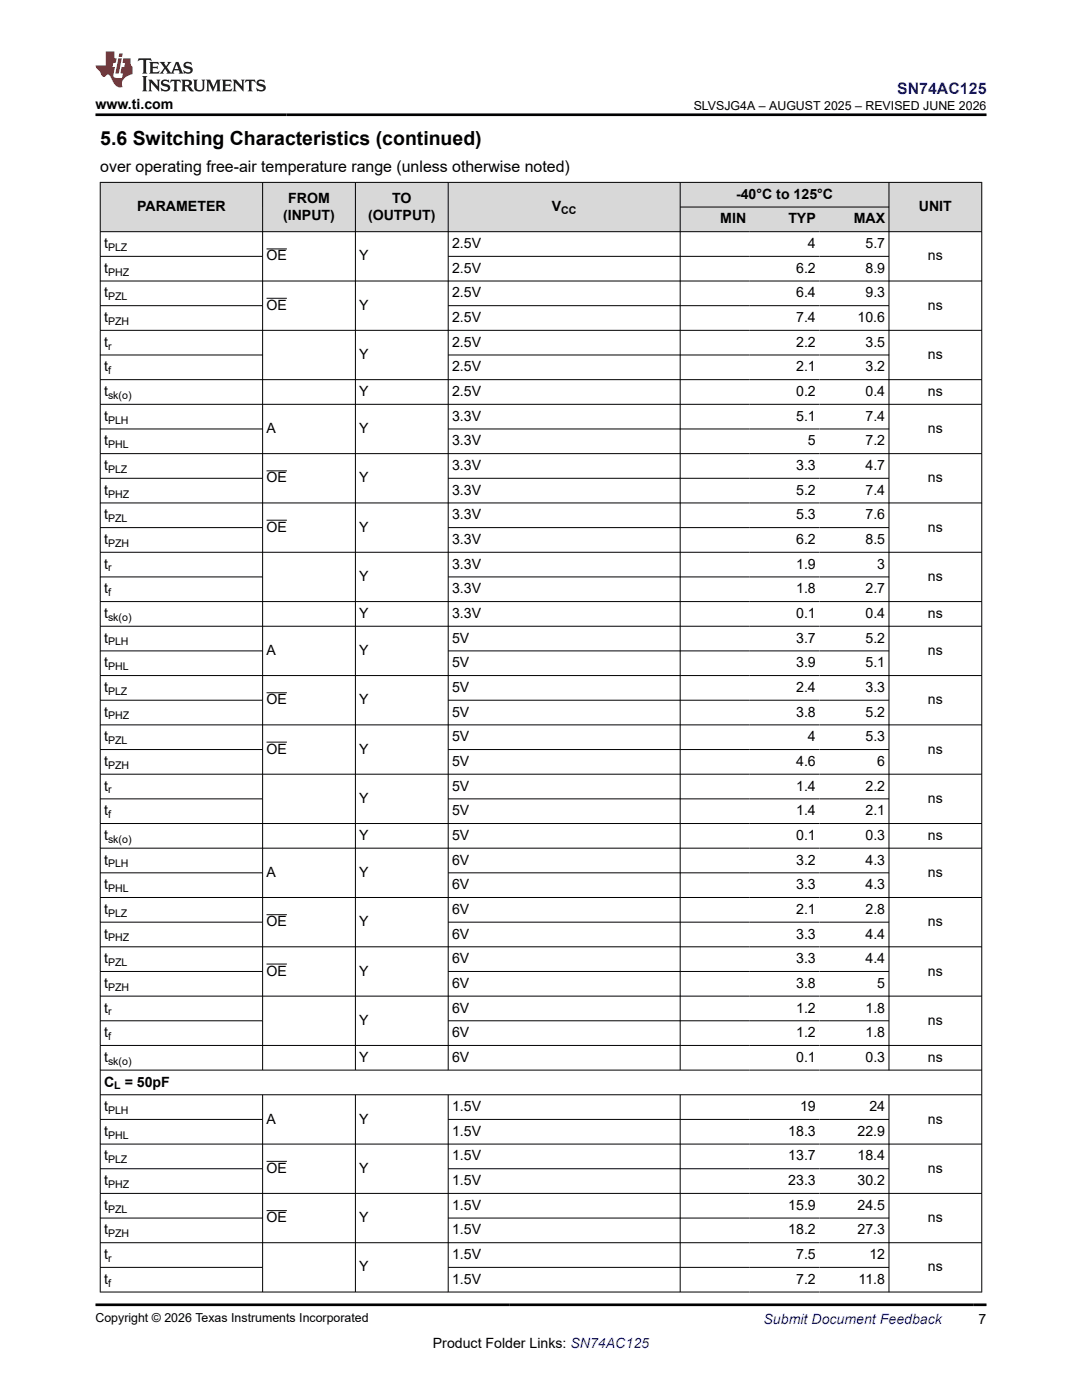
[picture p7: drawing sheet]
<svg xmlns="http://www.w3.org/2000/svg" width="216mm" height="279mm" viewBox="0 0 216 279" stroke-linecap="round" stroke-linejoin="round" font-family="sans-serif">
<g fill="#d8d8d8">
<path d="M20 36.4h175.9v4.9h-175.9z" fill-rule="evenodd"/>
<path d="M20.1 36.5h32.2v9.7h-32.2z" fill-rule="evenodd"/>
<path d="M52.5 36.5h18.4v9.7h-18.4z" fill-rule="evenodd"/>
<path d="M71 36.5h18.4v9.7h-18.4z" fill-rule="evenodd"/>
<path d="M89.5 36.5h46.2v9.7h-46.2z" fill-rule="evenodd"/>
<path d="M135.8 36.5h41.5v4.8h-41.5z" fill-rule="evenodd"/>
<path d="M177.4 36.5h18.4v9.7h-18.4z" fill-rule="evenodd"/>
<path d="M135.8 41.4h13.8v4.8h-13.8z" fill-rule="evenodd"/>
<path d="M149.6 41.4h13.9v4.8h-13.9z" fill-rule="evenodd"/>
<path d="M163.5 41.4h13.8v4.8h-13.8z" fill-rule="evenodd"/>
</g>
<g fill="none" stroke="#000" stroke-width=".2">
<path d="M19.9 36.4h176.1M20 36.3v221.6M52.4 36.3v177.3M70.9 36.3v177.3M89.4 36.3v177.3M135.7 36.3v177.3M177.4 36.3v177.3M195.9 36.3v221.6M19.9 46.2h176.1M19.9 51.2h32.6M53.2 49.7h4M53.2 59.5h4"/>
<path d="M89.4 51.2h88M135.7 41.3h41.7M196 56.1h-176.1M19.9 61h32.6M19.9 70.8h32.6M89.4 61h88M89.4 70.8h88M196 65.9h-176.1M196 75.8h-176.1M19.9 80.7h176.1M19.9 85.6h32.6M19.9 95.5h32.6"/>
<path d="M53.2 94h4M89.4 85.6h88M89.4 95.5h88M196 90.5h-176.1M19.9 105.3h32.6M19.9 115.1h32.6M53.2 103.8h4M89.4 105.3h88M89.4 115.1h88M196 100.4h-176.1M196 110.2h-176.1M19.9 125h176.1"/>
<path d="M19.9 129.9h32.6M19.9 139.7h32.6M53.2 138.3h4M89.4 129.9h88M89.4 139.7h88M196 120.1h-176.1M196 134.8h-176.1M19.9 149.6h32.6M19.9 154.5h176.1M19.9 159.4h32.6M53.2 148.1h4M89.4 149.6h88"/>
<path d="M89.4 159.4h88M196 144.7h-176.1M19.9 164.4h176.1M19.9 169.3h176.1M19.9 174.2h32.6M19.9 179.1h176.1M89.4 174.2h88M19.9 184h32.6M19.9 189h176.1M19.9 193.9h32.6M53.2 182.6h4M53.2 192.4h4"/>
<path d="M89.4 184h88M89.4 193.9h88M196 198.8h-176.1M19.9 203.7h32.6M19.9 213.6h176.1M19.9 218.5h176.1M52.4 218.5v39.4M70.9 218.5v39.4M89.4 218.5v39.4M89.4 203.7h88M135.7 218.5v39.4M177.4 218.5v39.4"/>
<path d="M196 208.6h-176.1M19.9 223.4h32.6M19.9 233.2h32.6M53.2 231.8h4M89.4 223.4h88M89.4 233.2h88M196 228.3h-176.1M196 238.2h-176.1M19.9 243.1h32.6M19.9 252.9h32.6M19.9 257.9h176.1M53.2 241.6h4"/>
<path d="M89.4 243.1h88M89.4 252.9h88M196 248h-176.1"/>
</g>
<path d="M27.7 11.6l-.2 .6 .5-.2h.6v.1v2.2l-.2 .4h1l-.2-.4v-2.2v-.1h.5l.5 .2-.1-.6zM29.8 12.4l.2 .3v1.6l-.2 .4h1.9l.1-.6a1.08 1.08 0 0 1-1.3 .2v-.7h.6l.4 .2v-.7l-.4 .2h-.6v-.5l.2-.2a1 1 0 0 1 1 .3l-.1-.5zM31.8 12.4l1 1.1-1 1.2h.9l-.2-.2 .4-.8 .5 .8-.2 .2h1.6l-.2-.2 .1-.5h1l.1 .5-.1 .2h.9l-.2-.4-.8-1.9h-.5l-1 2.1-.8-1.1 .9-1h-.8l.2 .2-.5 .6-.3-.6 .1-.2zM35.2 12.8l.4 1h-.8zM36.8 12.5a.65 .65 0 0 0-.2 .7 .65 .65 0 0 0 .6 .5l.7 .1 .1 .3a.79 .79 0 0 1-.7 .4 .79 .79 0 0 1-.7-.5l.1 .7 .2-.1a.93 .93 0 0 0 1.1 0 .93 .93 0 0 0 .4-.9 1.46 1.46 0 0 0-1.2-.6l-.1-.3a1.09 1.09 0 0 1 1.2 .2l-.2-.6-.1 .1-.6-.2zM28.4 15.2l.2 .4v2.2l-.2 .4h1l-.2-.4v-2.2l.2-.4zM29.6 15.9l.2 .4v1.5l-.2 .4h.8l-.3-.4v-1.3l1.7 1.8v-2l.2-.4h-.8l.2 .2 .1 1.1-1.2-1.3zM32.3 16a.65 .65 0 0 0-.2 .8 .65 .65 0 0 0 .7 .4l.6 .2 .1 .2a.79 .79 0 0 1-.7 .4 .79 .79 0 0 1-.7-.5l.1 .7 .2-.1a.93 .93 0 0 0 1.1 .1 .93 .93 0 0 0 .4-1 1.46 1.46 0 0 0-1.2-.5l-.1-.4a1.09 1.09 0 0 1 1.2 .2l-.2-.6-.1 .1-.6-.1zM34.1 15.9l-.1 .6a.63 .63 0 0 1 .7-.3l.1 1.6-.3 .4h1l-.2-.4v-1.6a.66 .66 0 0 1 .8 .3l-.1-.6zM36.2 15.9l.2 .4v1.5l-.2 .4h.9l-.2-.2v-.7h.5l.1 .2a.79 .79 0 0 0 1.2 .6l-1-.9a.61 .61 0 0 0 .6-.6 .61 .61 0 0 0-.5-.7zM36.9 16.2h.2a.47 .47 0 0 1 .5 .1 .47 .47 0 0 1 .1 .5l-.2 .1-.6 .1zM38.5 15.9l.2 .2a2.27 2.27 0 0 0 .4 2 1.04 1.04 0 0 0 1.7-.7v-1.3l.2-.2h-.8l.2 .4v1.1a.6 .6 0 0 1-.6 .6 .6 .6 0 0 1-.6-.6v-1.1l.3-.4zM41.1 15.9l.2 .4v1.5l-.2 .4h.7l-.2-.4v-1.4l.9 1.9 .8-1.9v1.4l-.2 .4h1l-.3-.4v-1.5l.3-.4h-.8l-.7 1.5-.7-1.5zM44.3 15.9l.2 .4v1.5l-.2 .4h1.9l.1-.6a1.09 1.09 0 0 1-1.3 .2v-.7h.6l.4 .2v-.6l-.4 .2h-.6v-.6l.2-.1a1.01 1.01 0 0 1 1 .3l-.1-.6zM46.4 15.9l.3 .4v1.5l-.3 .4h.8l-.2-.4v-1.3l1.6 1.8v-2l.2-.4h-.7l.2 .2v1.1l-1.2-1.3zM49 15.9l-.1 .6a.63 .63 0 0 1 .8-.3v1.6l-.3 .4h1l-.2-.4v-1.6a.66 .66 0 0 1 .8 .3l-.1-.6zM51.4 16a.65 .65 0 0 0-.2 .8 .65 .65 0 0 0 .6 .4l.6 .2 .2 .2a.79 .79 0 0 1-.8 .4 .79 .79 0 0 1-.6-.5l.1 .7 .2-.1a.93 .93 0 0 0 1 .1 .93 .93 0 0 0 .5-1 1.46 1.46 0 0 0-1.3-.5l-.1-.4a1.09 1.09 0 0 1 1.3 .2l-.2-.6-.2 .1-.5-.1z" fill="#231f20"/>
<path d="M21.1 10.3v2.7h-2.1l.1 .4 .9 1a.95 .95 0 0 0 .9 .9 .59 .59 0 0 1 .6-.4 .59 .59 0 0 1 .5 .3l.4 .8a1.59 1.59 0 0 0 2.1 1.4 1.61 1.61 0 0 1 1-2.3l1-.3-.1-1.5a1.59 1.59 0 0 1-.4-1.7h-1.4l-.2 .9h.5l-.1 .9h-.5l-.2 .9v.3l.4 .1-.2 .9h-.6a.73 .73 0 0 1-1.1-.7l.3-1.5h-.5l.2-.9h.5l.2-.9h-.5v-1.3zM23.6 11.6l-.6 3.1h.7l.6-3.1zM23.8 10.7l-.1 .6h.7l.1-.6z" fill="#ed1c24"/>
<path d="M19 22.9h177.8M19 260.4h177.8" fill="none" stroke="#000" stroke-width=".53"/>
<text font-size="3.9" x="20" y="28.8">5.6 Switching Characteristics (continued)</text>
<text font-size="3.2" fill="#00f" x="179" y="18.7">SN74AC125</text>
<text font-size="3.2" x="20" y="34.3">over operating free-air temperature range (unless otherwise noted)</text>
<g font-size="2.8">
<text x="19" y="21.8">www.ti.com</text>
<text x="57.5" y="40.4">FROM</text>
<text x="78.2" y="40.4">TO</text>
<text x="146.9" y="39.7">-40°C to 125°C</text>
<text x="27.4" y="42.1">PARAMETER</text>
<text x="56.5" y="43.8">(INPUT)</text>
<text x="73.4" y="43.8">(OUTPUT)</text>
<text x="110.1" y="42.1">V</text>
<text x="143.7" y="44.6">MIN</text>
<text x="157.3" y="44.6">TYP</text>
<text x="170.3" y="44.6">MAX</text>
<text x="183.3" y="42.1">UNIT</text>
<text x="20.8" y="49.5">t</text>
<text x="53.2" y="52">OE</text>
<text x="71.7" y="52">Y</text>
<text x="90.2" y="49.5">2.5V</text>
<text x="161.2" y="49.5">4</text>
<text x="172.7" y="49.5">5.7</text>
<text x="185.2" y="52">ns</text>
<text x="20.8" y="54.4">t</text>
<text x="20.8" y="59.4">t</text>
<text x="90.2" y="59.4">2.5V</text>
<text x="90.2" y="54.4">2.5V</text>
<text x="158.9" y="54.4">6.2</text>
<text x="158.9" y="59.4">6.4</text>
<text x="172.7" y="54.4">8.9</text>
<text x="172.7" y="59.4">9.3</text>
<text x="20.8" y="64.3">t</text>
<text x="53.2" y="61.8">OE</text>
<text x="71.7" y="61.8">Y</text>
<text x="90.2" y="64.3">2.5V</text>
<text x="158.9" y="64.3">7.4</text>
<text x="171.1" y="64.3">10.6</text>
<text x="185.2" y="61.8">ns</text>
<text x="20.8" y="69.2">t</text>
<text x="71.7" y="71.7">Y</text>
<text x="90.2" y="69.2">2.5V</text>
<text x="158.9" y="69.2">2.2</text>
<text x="172.7" y="69.2">3.5</text>
<text x="185.2" y="71.7">ns</text>
<text x="20.8" y="74.1">t</text>
<text x="90.2" y="74.1">2.5V</text>
<text x="158.9" y="74.1">2.1</text>
<text x="172.7" y="74.1">3.2</text>
<text x="20.8" y="79">t</text>
<text x="20.8" y="84">t</text>
<text x="71.7" y="79">Y</text>
<text x="90.2" y="79">2.5V</text>
<text x="90.2" y="84">3.3V</text>
<text x="158.9" y="79">0.2</text>
<text x="158.9" y="84">5.1</text>
<text x="172.7" y="79">0.4</text>
<text x="172.7" y="84">7.4</text>
<text x="185.2" y="79">ns</text>
<text x="20.8" y="88.9">t</text>
<text x="53.2" y="86.4">A</text>
<text x="71.7" y="86.4">Y</text>
<text x="90.2" y="88.9">3.3V</text>
<text x="161.2" y="88.9">5</text>
<text x="172.7" y="88.9">7.2</text>
<text x="185.2" y="86.4">ns</text>
<text x="20.8" y="93.8">t</text>
<text x="90.2" y="93.8">3.3V</text>
<text x="158.9" y="93.8">3.3</text>
<text x="172.7" y="93.8">4.7</text>
<text x="20.8" y="98.7">t</text>
<text x="53.2" y="96.3">OE</text>
<text x="71.7" y="96.3">Y</text>
<text x="90.2" y="98.7">3.3V</text>
<text x="158.9" y="98.7">5.2</text>
<text x="172.7" y="98.7">7.4</text>
<text x="185.2" y="96.3">ns</text>
<text x="20.8" y="103.6">t</text>
<text x="53.2" y="106.1">OE</text>
<text x="71.7" y="106.1">Y</text>
<text x="90.2" y="103.6">3.3V</text>
<text x="158.9" y="103.6">5.3</text>
<text x="172.7" y="103.6">7.6</text>
<text x="185.2" y="106.1">ns</text>
<text x="20.8" y="108.6">t</text>
<text x="20.8" y="113.5">t</text>
<text x="90.2" y="113.5">3.3V</text>
<text x="90.2" y="108.6">3.3V</text>
<text x="158.9" y="108.6">6.2</text>
<text x="158.9" y="113.5">1.9</text>
<text x="172.7" y="108.6">8.5</text>
<text x="175" y="113.5">3</text>
<text x="20.8" y="118.4">t</text>
<text x="71.7" y="116">Y</text>
<text x="90.2" y="118.4">3.3V</text>
<text x="158.9" y="118.4">1.8</text>
<text x="172.7" y="118.4">2.7</text>
<text x="185.2" y="116">ns</text>
<text x="20.8" y="123.3">t</text>
<text x="71.7" y="123.3">Y</text>
<text x="90.2" y="123.3">3.3V</text>
<text x="158.9" y="123.3">0.1</text>
<text x="172.7" y="123.3">0.4</text>
<text x="185.2" y="123.3">ns</text>
<text x="20.8" y="128.3">t</text>
<text x="53.2" y="130.7">A</text>
<text x="71.7" y="130.7">Y</text>
<text x="90.2" y="128.3">5V</text>
<text x="158.9" y="128.3">3.7</text>
<text x="172.7" y="128.3">5.2</text>
<text x="185.2" y="130.7">ns</text>
<text x="20.8" y="133.2">t</text>
<text x="90.2" y="133.2">5V</text>
<text x="158.9" y="133.2">3.9</text>
<text x="172.7" y="133.2">5.1</text>
<text x="20.8" y="138.1">t</text>
<text x="20.8" y="143">t</text>
<text x="53.2" y="140.6">OE</text>
<text x="71.7" y="140.6">Y</text>
<text x="90.2" y="138.1">5V</text>
<text x="90.2" y="143">5V</text>
<text x="158.9" y="138.1">2.4</text>
<text x="158.9" y="143">3.8</text>
<text x="172.7" y="138.1">3.3</text>
<text x="172.7" y="143">5.2</text>
<text x="185.2" y="140.6">ns</text>
<text x="20.8" y="147.9">t</text>
<text x="90.2" y="147.9">5V</text>
<text x="161.2" y="147.9">4</text>
<text x="172.7" y="147.9">5.3</text>
<text x="20.8" y="152.9">t</text>
<text x="53.2" y="150.4">OE</text>
<text x="71.7" y="150.4">Y</text>
<text x="90.2" y="152.9">5V</text>
<text x="158.9" y="152.9">4.6</text>
<text x="175" y="152.9">6</text>
<text x="185.2" y="150.4">ns</text>
<text x="20.8" y="157.8">t</text>
<text x="71.7" y="160.2">Y</text>
<text x="90.2" y="157.8">5V</text>
<text x="158.9" y="157.8">1.4</text>
<text x="172.7" y="157.8">2.2</text>
<text x="185.2" y="160.2">ns</text>
<text x="20.8" y="162.7">t</text>
<text x="20.8" y="167.6">t</text>
<text x="71.7" y="167.6">Y</text>
<text x="90.2" y="167.6">5V</text>
<text x="90.2" y="162.7">5V</text>
<text x="158.9" y="162.7">1.4</text>
<text x="158.9" y="167.6">0.1</text>
<text x="172.7" y="162.7">2.1</text>
<text x="172.7" y="167.6">0.3</text>
<text x="185.2" y="167.6">ns</text>
<text x="20.8" y="172.5">t</text>
<text x="90.2" y="172.5">6V</text>
<text x="158.9" y="172.5">3.2</text>
<text x="172.7" y="172.5">4.3</text>
<text x="20.8" y="177.5">t</text>
<text x="53.2" y="175">A</text>
<text x="71.7" y="175">Y</text>
<text x="90.2" y="177.5">6V</text>
<text x="158.9" y="177.5">3.3</text>
<text x="172.7" y="177.5">4.3</text>
<text x="185.2" y="175">ns</text>
<text x="20.8" y="182.4">t</text>
<text x="53.2" y="184.8">OE</text>
<text x="71.7" y="184.8">Y</text>
<text x="90.2" y="182.4">6V</text>
<text x="158.9" y="182.4">2.1</text>
<text x="172.7" y="182.4">2.8</text>
<text x="185.2" y="184.8">ns</text>
<text x="20.8" y="187.3">t</text>
<text x="90.2" y="187.3">6V</text>
<text x="158.9" y="187.3">3.3</text>
<text x="172.7" y="187.3">4.4</text>
<text x="20.8" y="192.2">t</text>
<text x="20.8" y="197.2">t</text>
<text x="53.2" y="194.7">OE</text>
<text x="71.7" y="194.7">Y</text>
<text x="90.2" y="192.2">6V</text>
<text x="90.2" y="197.2">6V</text>
<text x="158.9" y="192.2">3.3</text>
<text x="158.9" y="197.2">3.8</text>
<text x="172.7" y="192.2">4.4</text>
<text x="175" y="197.2">5</text>
<text x="185.2" y="194.7">ns</text>
<text x="20.8" y="202.1">t</text>
<text x="90.2" y="202.1">6V</text>
<text x="158.9" y="202.1">1.2</text>
<text x="172.7" y="202.1">1.8</text>
<text x="20.8" y="207">t</text>
<text x="71.7" y="204.5">Y</text>
<text x="90.2" y="207">6V</text>
<text x="158.9" y="207">1.2</text>
<text x="172.7" y="207">1.8</text>
<text x="185.2" y="204.5">ns</text>
<text x="20.8" y="211.9">t</text>
<text x="71.7" y="211.9">Y</text>
<text x="90.2" y="211.9">6V</text>
<text x="158.9" y="211.9">0.1</text>
<text x="172.7" y="211.9">0.3</text>
<text x="185.2" y="211.9">ns</text>
<text x="20.8" y="216.8">C</text>
<text x="20.8" y="221.8">t</text>
<text x="24.9" y="216.8">= 50pF</text>
<text x="90.2" y="221.8">1.5V</text>
<text x="159.7" y="221.8">19</text>
<text x="173.5" y="221.8">24</text>
<text x="20.8" y="226.7">t</text>
<text x="53.2" y="224.2">A</text>
<text x="71.7" y="224.2">Y</text>
<text x="90.2" y="226.7">1.5V</text>
<text x="157.3" y="226.7">18.3</text>
<text x="171.1" y="226.7">22.9</text>
<text x="185.2" y="224.2">ns</text>
<text x="20.8" y="231.6">t</text>
<text x="90.2" y="231.6">1.5V</text>
<text x="157.3" y="231.6">13.7</text>
<text x="171.1" y="231.6">18.4</text>
<text x="20.8" y="236.5">t</text>
<text x="53.2" y="234.1">OE</text>
<text x="71.7" y="234.1">Y</text>
<text x="90.2" y="236.5">1.5V</text>
<text x="157.3" y="236.5">23.3</text>
<text x="171.1" y="236.5">30.2</text>
<text x="185.2" y="234.1">ns</text>
<text x="20.8" y="241.4">t</text>
<text x="53.2" y="243.9">OE</text>
<text x="71.7" y="243.9">Y</text>
<text x="90.2" y="241.4">1.5V</text>
<text x="157.3" y="241.4">15.9</text>
<text x="171.1" y="241.4">24.5</text>
<text x="185.2" y="243.9">ns</text>
<text x="20.8" y="246.4">t</text>
<text x="20.8" y="251.3">t</text>
<text x="90.2" y="251.3">1.5V</text>
<text x="90.2" y="246.4">1.5V</text>
<text x="157.3" y="246.4">18.2</text>
<text x="158.9" y="251.3">7.5</text>
<text x="171.1" y="246.4">27.3</text>
<text x="173.5" y="251.3">12</text>
<text x="20.8" y="256.2">t</text>
<text x="71.7" y="253.7">Y</text>
<text x="90.2" y="256.2">1.5V</text>
<text x="158.9" y="256.2">7.2</text>
<text x="171.3" y="256.2">11.8</text>
<text x="185.2" y="253.7">ns</text>
<text x="86.4" y="269">Product Folder Links: SN74AC125</text>
<text x="195.3" y="264.2">7</text>
</g>
<text font-size="2.8" fill="#00f" x="152.4" y="264.2">Submit Document Feedback</text>
<g font-size="2.5">
<text x="138.4" y="21.9">SLVSJG4A – AUGUST 2025 – REVISED JUNE 2026</text>
<text x="19" y="263.9">Copyright © 2026 Texas Instruments Incorporated</text>
</g>
<g font-size="2.1">
<text x="112" y="42.7">CC</text>
<text x="21.6" y="50.1">PLZ</text>
<text x="21.6" y="55">PHZ</text>
<text x="21.6" y="59.9">PZL</text>
<text x="21.6" y="64.8">PZH</text>
<text x="21.6" y="69.8">r</text>
<text x="21.6" y="74.7">f</text>
<text x="21.6" y="79.6">sk(o)</text>
<text x="21.6" y="84.5">PLH</text>
<text x="21.6" y="89.4">PHL</text>
<text x="21.6" y="94.4">PLZ</text>
<text x="21.6" y="99.3">PHZ</text>
<text x="21.6" y="104.2">PZL</text>
<text x="21.6" y="109.1">PZH</text>
<text x="21.6" y="114.1">r</text>
<text x="21.6" y="119">f</text>
<text x="21.6" y="123.9">sk(o)</text>
<text x="21.6" y="128.8">PLH</text>
<text x="21.6" y="133.7">PHL</text>
<text x="21.6" y="138.7">PLZ</text>
<text x="21.6" y="143.6">PHZ</text>
<text x="21.6" y="148.5">PZL</text>
<text x="21.6" y="153.4">PZH</text>
<text x="21.6" y="158.3">r</text>
<text x="21.6" y="163.3">f</text>
<text x="21.6" y="168.2">sk(o)</text>
<text x="21.6" y="173.1">PLH</text>
<text x="21.6" y="178">PHL</text>
<text x="21.6" y="183">PLZ</text>
<text x="21.6" y="187.9">PHZ</text>
<text x="21.6" y="192.8">PZL</text>
<text x="21.6" y="197.7">PZH</text>
<text x="21.6" y="202.6">r</text>
<text x="21.6" y="207.6">f</text>
<text x="21.6" y="212.5">sk(o)</text>
<text x="22.8" y="217.4">L</text>
<text x="21.6" y="222.3">PLH</text>
<text x="21.6" y="227.2">PHL</text>
<text x="21.6" y="232.2">PLZ</text>
<text x="21.6" y="237.1">PHZ</text>
<text x="21.6" y="242">PZL</text>
<text x="21.6" y="246.9">PZH</text>
<text x="21.6" y="251.8">r</text>
<text x="21.6" y="256.8">f</text>
</g>
</svg>
